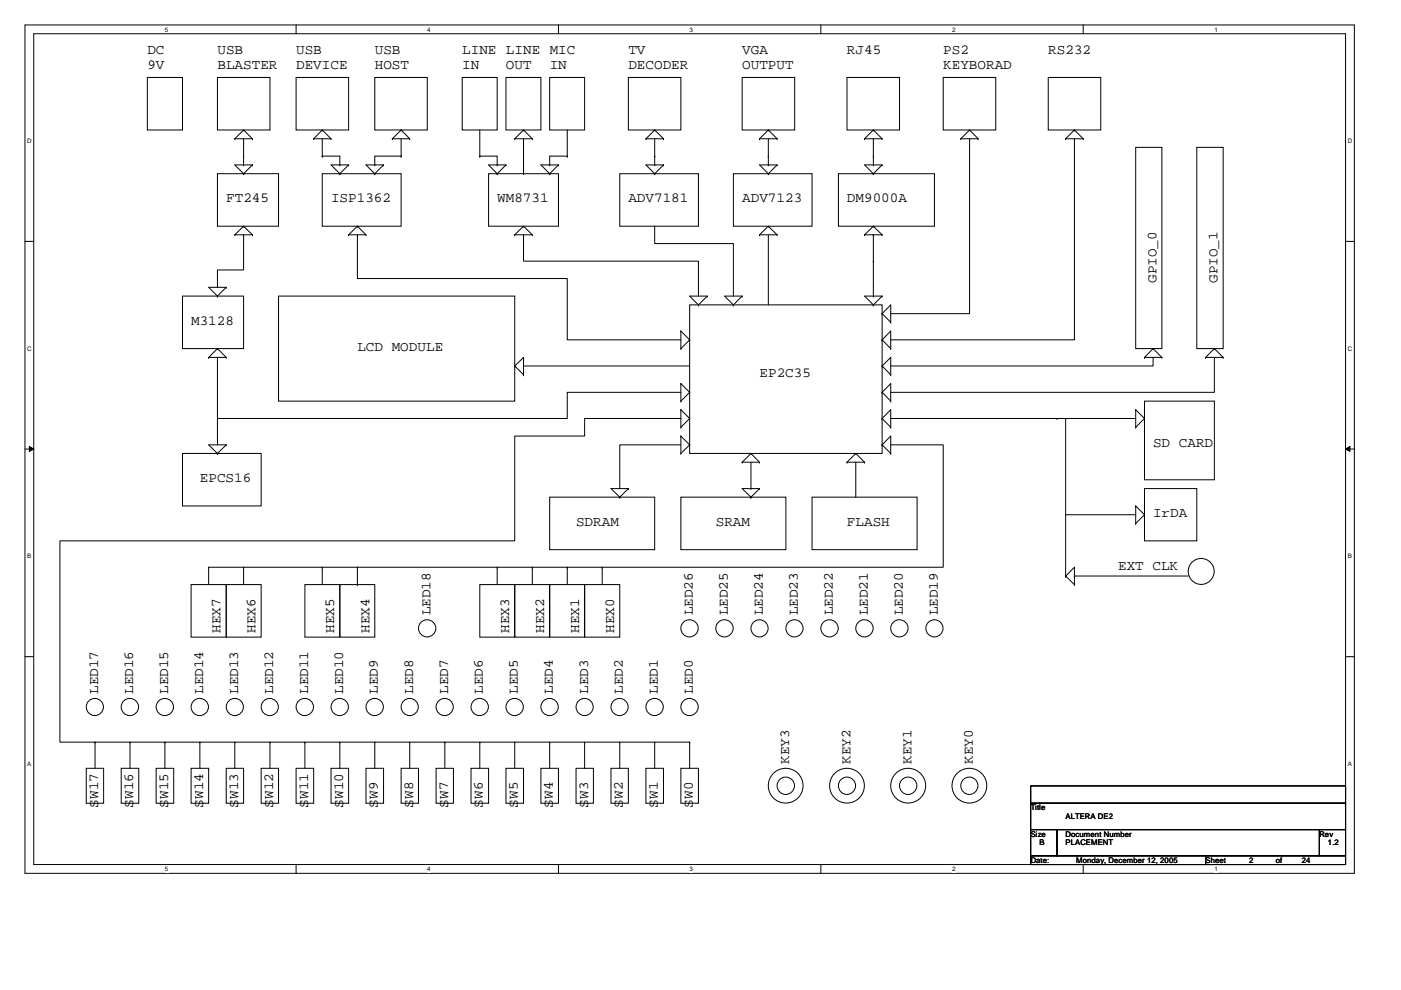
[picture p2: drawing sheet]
<svg xmlns="http://www.w3.org/2000/svg" width="297mm" height="210mm" viewBox="0 0 297 210" stroke-linecap="round" stroke-linejoin="round" font-family="sans-serif">
<path d="M5.3 5.3h281.8v179.9h-281.8zM7.2 7.2h278.1v176.1h-278.1z" fill="none" stroke="#000" stroke-width=".21"/>
<g fill="#fff">
<path d="M35 5.5h.7v1.5h-.7z"/>
<path d="M35 183.5h.7v1.5h-.7z"/>
</g>
<path d="M62.8 5.3v1.9M62.8 183.3v1.9" fill="none" stroke="#000" stroke-width=".21"/>
<g fill="#fff">
<path d="M90.6 5.5h.7v1.5h-.7z"/>
<path d="M90.6 183.5h.7v1.5h-.7z"/>
</g>
<path d="M118.4 5.3v1.9M118.4 183.3v1.9" fill="none" stroke="#000" stroke-width=".21"/>
<g fill="#fff">
<path d="M146.2 5.5h.7v1.5h-.7z"/>
<path d="M146.2 183.5h.7v1.5h-.7z"/>
</g>
<path d="M174 5.3v1.9M174 183.3v1.9" fill="none" stroke="#000" stroke-width=".21"/>
<g fill="#fff">
<path d="M201.8 5.5h.8v1.5h-.8z"/>
<path d="M201.8 183.5h.8v1.5h-.8z"/>
</g>
<path d="M229.7 5.3v1.9M229.7 183.3v1.9" fill="none" stroke="#000" stroke-width=".21"/>
<g fill="#fff">
<path d="M257.5 5.5h.7v1.5h-.7z"/>
<path d="M257.5 183.5h.7v1.5h-.7z"/>
<path d="M5.8 29.2h.9v1.4h-.9z"/>
<path d="M285.7 29.2h1v1.4h-1z"/>
<path d="M5.8 73.2h.9v1.5h-.9z"/>
<path d="M285.7 73.2h1v1.5h-1z"/>
</g>
<path d="M5.3 51.2h1.9M285.3 51.2h1.8" fill="none" stroke="#000" stroke-width=".21"/>
<g fill="#fff">
<path d="M5.8 117.2h.8v1.5h-.8z"/>
<path d="M285.7 117.2h.9v1.5h-.9z"/>
</g>
<path d="M5.3 95.2h1.9M6.2 94.7l1 .5-1 .5zM285.3 95.2l.9-.5v1zM285.3 95.2h1.8" fill="none" stroke="#000" stroke-width=".21"/>
<path d="M6.2 94.7l1 .5-1 .5zM285.3 95.2l.9-.5v1z" fill="#000"/>
<g fill="#fff">
<path d="M5.8 161.2h.8v1.5h-.8z"/>
<path d="M285.7 161.2h.9v1.5h-.9z"/>
</g>
<g fill="none" stroke="#000" stroke-width=".21">
<path d="M31.2 16.4h7.5v11.2h-7.5zM46.1 16.4h11.1v11.2h-11.1zM62.8 16.4h11.1v11.2h-11.1zM79.5 16.4h11.1v11.2h-11.1zM98 16.4h7.4v11.2h-7.4zM107.3 16.4h7.4v11.2h-7.4zM116.5 16.4h7.5v11.2h-7.5zM133.2 16.4h11.2v11.2h-11.2zM157.4 16.4h11.1v11.2h-11.1zM179.6 16.4h11.1v11.2h-11.1zM200 16.4h11.1v11.2h-11.1zM222.2 16.4h11.2v11.2h-11.2z"/>
<path d="M46.1 36.8h13v11.2h-13zM49.8 29.4h.1M49.8 29.4h3.7M51.6 27.6h.1M51.6 33.1h.1M51.6 36.8h.1M51.6 35h.1M51.6 27.6l-1.8 1.8M51.6 27.6l1.9 1.8M51.6 29.4v5.6M53.5 29.4h.1M53.5 35h.1"/>
<path d="M53.5 35h-3.7l1.8 1.8M53.5 35l-1.9 1.8M66.5 29.4h.1M66.5 29.4h3.7M68.3 36.8h16.7v11.2h-16.7zM68.3 27.6h.1M68.3 33.1h.1M68.3 27.6l-1.8 1.8M68.3 27.6l1.9 1.8M68.3 29.4v3.7M68.3 33.1h3.8v1.9M70.2 29.4h.1"/>
<path d="M72.1 36.8h.1M72.1 35h.1M73.9 35h.1M73.9 35h-3.7l1.9 1.8M73.9 35l-1.8 1.8M79.5 36.8h.1M79.5 35h.1M81.3 35h.1M81.3 35h-3.7l1.9 1.8M81.3 35l-1.8 1.8M83.2 29.4h.1M83.2 29.4h3.7"/>
<path d="M85 27.6h.1M85 33.1h.1M85 27.6l-1.8 1.8M85 27.6l1.9 1.8M85 29.4v3.7M85 33.1h-5.5v1.9M86.9 29.4h.1M101.7 33.1h.1M101.7 33.1h3.7v1.9M101.7 27.6v5.5M103.6 36.8h14.8v11.2h-14.8zM105.4 35h.1"/>
<path d="M105.4 36.8h.1M107.3 35h.1M107.3 35h-3.7l1.8 1.8M107.3 35l-1.9 1.8M109.1 29.4h.1M109.1 29.4h3.8M111 33.1h.1M111 27.6h.1M111 36.8h.1M111 29.4v7.4M111 27.6l-1.9 1.8M111 27.6l1.9 1.8"/>
<path d="M112.9 29.4h.1M116.5 35h.1M116.5 36.8h.1M118.4 35h.1M118.4 35h-3.7l1.8 1.8M118.4 35l-1.9 1.8M120.3 33.1h.1M120.3 33.1h-3.8v1.9M120.3 27.6v5.5M131.4 36.8h16.7v11.2h-16.7zM136.9 29.4h.1M136.9 29.4h3.8"/>
<path d="M138.8 27.6h.1M138.8 33.1h.1M138.8 36.8h.1M138.8 35h.1M138.8 29.4v5.6M138.8 27.6l-1.9 1.8M138.8 27.6l1.9 1.8M140.7 29.4h.1M140.7 35h.1M140.7 35h-3.8l1.9 1.8M140.7 35l-1.9 1.8M155.5 36.8h16.7v11.2h-16.7z"/>
<path d="M161 29.4h.1M161 29.4h3.8M162.9 27.6h.1M162.9 33.1h.1M162.9 36.8h.1M162.9 35h.1M162.9 27.6l1.9 1.8M162.9 27.6l-1.9 1.8M162.9 29.4v5.6M164.8 29.4h.1M164.8 35h.1M164.8 35h-3.8l1.9 1.8"/>
<path d="M164.8 35l-1.9 1.8M177.8 36.8h20.3v11.2h-20.3zM183.3 29.4h.1M183.3 29.4h3.7M185.2 27.6h.1M185.2 33.1h.1M185.2 36.8h.1M185.2 35h.1M185.2 27.6l1.8 1.8M185.2 27.6l-1.9 1.8M185.2 29.4v5.6M187 29.4h.1"/>
<path d="M187 35h.1M187 35h-3.7l1.9 1.8M187 35l-1.8 1.8M203.7 29.4h.1M203.7 29.4h3.7M205.6 27.6h.1M205.6 29.4v37.1h-16.8M205.6 27.6l1.8 1.8M205.6 27.6l-1.9 1.8M207.4 29.4h.1M225.9 29.4h.1M225.9 29.4h3.8"/>
<path d="M227.8 27.6h.1M227.8 29.4v42.7h-39M227.8 27.6l1.9 1.8M227.8 27.6l-1.9 1.8M229.7 29.4h.1M240.8 31.2h5.5v42.7h-5.5zM253.7 31.2h5.6v42.7h-5.6zM49.8 49.8h.1M49.8 49.8h3.7M51.6 48h.1M51.6 49.8v7.4h-5.5v3.7M51.6 48l-1.8 1.8"/>
<path d="M51.6 48l1.9 1.8M53.5 49.8h.1M73.9 49.8h.1M73.9 49.8h3.7M75.8 48h.1M75.8 49.8v9.3h44.5v13h24.1M75.8 48l-1.9 1.8M75.8 48l1.8 1.8M77.6 49.8h.1M109.1 49.8h.1M109.1 49.8h3.8M111 48h.1"/>
<path d="M111 49.8v5.6h37.1v7.4M111 48l1.9 1.8M111 48l-1.9 1.8M112.9 49.8h.1M138.8 48v3.6h16.7v11.2M161 49.8h.1M161 49.8h3.8M162.9 48h.1M162.9 49.8v14.8M162.9 48l1.9 1.8M162.9 48l-1.9 1.8M164.8 49.8h.1"/>
<path d="M183.3 49.8h.1M183.3 49.8h3.7M185.2 48h.1M185.2 49.8h.1M185.2 55.4h.1M185.2 49.8v13M185.2 48l1.8 1.8M185.2 48l-1.9 1.8M187 49.8h.1M38.7 62.8h12.9v11.1h-12.9zM44.2 75.8h.1M44.2 75.8h3.8"/>
<path d="M46.1 62.8h.1M46.1 73.9h.1M46.1 73.9l1.9 1.9M46.1 73.9l-1.9 1.9M46.1 75.8v18.5M48 60.9h.1M48 75.8h.1M48 60.9l-1.9 1.9M48 60.9h-3.8l1.9 1.9M59.1 62.8h50v22.2h-50zM109.1 77.6h.1M109.1 77.6l1.9-1.8v3.7"/>
<path d="M109.1 77.6l1.9 1.9M111 79.5h.1M111 77.6h35.2M144.4 73.9h.1M144.4 70.2h.1M144.4 70.2v3.7M144.4 70.2l1.8 1.9M146.2 64.6h40.8v31.5h-40.8zM146.2 72.1h.1M146.2 72.1l-1.8 1.8M148.1 64.6h.1M149.9 62.8h.1"/>
<path d="M149.9 62.8l-1.8 1.8M149.9 62.8h-3.7l1.9 1.8M155.5 64.6h.1M157.4 62.8h.1M157.4 62.8h-3.8l1.9 1.8M157.4 62.8l-1.9 1.8M185.2 62.8h.1M185.2 64.6h.1M187 62.8h.1M187 72.1h.1M187 66.5h.1M187 77.6h.1"/>
<path d="M187 62.8h-3.7l1.9 1.8M187 66.5l1.8 1.8M187 62.8l-1.8 1.8M187 72.1l1.8-1.9v3.7M187 66.5l1.8-1.9v3.7M187 77.6l1.8-1.8v3.7M187 72.1l1.8 1.8M187 77.6l1.8 1.9M188.8 68.3h.1M188.8 73.9h.1M188.8 79.5h.1M242.7 75.8h.1"/>
<path d="M242.7 75.8h3.6M244.5 73.9h.1M244.5 75.8v1.8h-55.7M244.5 73.9l-1.8 1.9M244.5 73.9l1.8 1.9M246.3 75.8h.1M255.6 75.8h.1M255.6 75.8h3.7M257.5 73.9h.1M257.5 75.8v7.4h-68.7M257.5 73.9l-1.9 1.9M257.5 73.9l1.8 1.9"/>
<path d="M259.3 75.8h.1M38.7 96.1h16.7v11.2h-16.7zM46.1 96.1h.1M48 94.3h.1M48 94.3h-3.8l1.9 1.8M48 94.3l-1.9 1.8M144.4 96.1h.1M144.4 92.5h.1M144.4 90.6h.1M144.4 86.9h.1M144.4 85h.1M144.4 81.3h.1"/>
<path d="M144.4 83.2h-24.1v5.5h-74.2M144.4 88.7h-20.4v3.8h-14.9v22.2h-96.4v42.7h7.5M144.4 94.3h-13v9.3M144.4 81.3v3.7M144.4 86.9v3.7M144.4 92.5v3.6M144.4 92.5l1.8 1.8M144.4 86.9l1.8 1.8M144.4 81.3l1.8 1.9M146.2 94.3h.1M146.2 88.7h.1M146.2 83.2h.1"/>
<path d="M146.2 94.3l-1.8 1.8M146.2 88.7l-1.8 1.9M146.2 83.2l-1.8 1.8M157.4 98h.1M157.4 98h3.6M159.2 96.1h.1M159.2 96.1l-1.8 1.9M159.2 96.1l1.8 1.9M159.2 98v5.6M161 98h.1M179.6 98h.1M179.6 98h3.7"/>
<path d="M181.4 96.1h.1M181.4 96.1l1.9 1.9M181.4 96.1l-1.8 1.9M181.4 98v7.4M183.3 98h.1M187 83.2h.1M187 88.7h.1M187 94.3h.1M187 83.2l1.8-1.9v3.7M187 88.7l1.8-1.8v3.7M187 94.3l1.8-1.8v3.6M187 88.7l1.8 1.9"/>
<path d="M187 83.2l1.8 1.8M187 94.3l1.8 1.8M188.8 90.6h.1M188.8 85h.1M188.8 96.1h.1M188.8 94.3h11.2v26h-124.2M188.8 88.7h52M224.1 88.7h.1M225.9 88.7h.1M225.9 88.7v33.4M240.8 86.9h.1M240.8 90.6h.1"/>
<path d="M240.8 86.9l1.9 1.8M240.8 86.9v3.7M242.7 85h14.8v16.7h-14.8zM242.7 88.7h.1M242.7 88.7l-1.9 1.9M116.5 105.4h22.3v11.1h-22.3zM131.4 105.4h.1M133.2 103.6h.1M133.2 103.6l-1.8 1.8M133.2 103.6h-3.7l1.9 1.8M144.4 105.4h22.2v11.1h-22.2zM159.2 105.4h.1"/>
<path d="M159.2 103.6h.1M161 103.6h.1M161 103.6h-3.6l1.8 1.8M161 103.6l-1.8 1.8M172.2 105.4h22.2v11.1h-22.2zM225.9 109.1h14.9M240.8 111h.1M240.8 107.3h.1M240.8 107.3v3.7M240.8 107.3l1.9 1.8M242.7 103.6h11v11.1h-11zM242.7 109.1h.1"/>
<path d="M242.7 109.1l-1.9 1.9M5.3 139.2h1.9M40.5 124h7.5v11.1h-7.5zM44.2 120.3h.1M44.2 120.3v3.7M44.2 120.3h31.6M48 124h7.4v11.1h-7.4zM51.6 120.3h.1M51.6 120.3v3.7M64.6 124h7.5v11.1h-7.5zM68.3 120.3h.1M68.3 120.3v3.7"/>
<path d="M72.1 124h7.4v11.1h-7.4zM75.8 120.3h.1M75.8 124h.1M75.8 120.3v3.7M101.7 124h7.4v11.1h-7.4zM105.4 120.3h.1M105.4 120.3v3.7M109.1 124h7.4v11.1h-7.4zM112.9 120.3h.1M112.9 120.3v3.7M116.5 124h7.5v11.1h-7.5zM120.3 120.3h.1"/>
<path d="M120.3 120.3v3.7M124 124h7.4v11.1h-7.4zM127.7 120.3h.1M127.7 120.3v3.7M225.9 122.1h.1M225.9 122.1l1.9-1.8v3.7M225.9 122.1l1.9 1.9M227.8 122.1h.1M227.8 124h.1M227.8 122.1h24.1M285.3 139.2h1.8M20.2 157.4h.1"/>
<path d="M20.2 157.4v5.5M20.2 157.4h126M27.6 157.4h.1M27.6 157.4v5.5M35 157.4h.1M35 157.4v5.5M42.4 157.4h.1M42.4 157.4v5.5M49.8 157.4h.1M49.8 157.4v5.5M57.2 157.4h.1M57.2 157.4v5.5"/>
<path d="M64.6 157.4h.1M64.6 157.4v5.5M72.1 157.4h.1M72.1 157.4v5.5M79.5 157.4h.1M79.5 157.4v5.5M86.9 157.4h.1M86.9 157.4v5.5M94.3 157.4h.1M94.3 157.4v5.5M101.7 157.4h.1M101.7 157.4v5.5"/>
<path d="M109.1 157.4h.1M109.1 157.4v5.5M116.5 157.4h.1M116.5 157.4v5.5M124 157.4h.1M124 157.4v5.5M131.4 157.4h.1M131.4 157.4v5.5M138.8 157.4h.1M138.8 157.4v5.5M146.2 157.4h.1M146.2 157.4v5.5"/>
<path d="M18.3 162.9h3.7v7.4h-3.7zM25.7 162.9h3.7v7.4h-3.7zM33.1 162.9h3.7v7.4h-3.7zM40.5 162.9h3.7v7.4h-3.7zM48 162.9h3.6v7.4h-3.6zM55.4 162.9h3.7v7.4h-3.7zM62.8 162.9h3.7v7.4h-3.7zM70.2 162.9h3.7v7.4h-3.7zM77.6 162.9h3.7v7.4h-3.7zM85 162.9h3.7v7.4h-3.7zM92.5 162.9h3.6v7.4h-3.6zM99.9 162.9h3.7v7.4h-3.7z"/>
<path d="M107.3 162.9h3.7v7.4h-3.7zM114.7 162.9h3.7v7.4h-3.7zM122.1 162.9h3.7v7.4h-3.7zM129.5 162.9h3.7v7.4h-3.7zM136.9 162.9h3.8v7.4h-3.8zM144.4 162.9h3.7v7.4h-3.7zM218.5 166.6h66.8v3.7h-66.8zM218.5 170.3h66.8v5.6h-66.8zM218.5 175.9h5.6v5.5h-5.6zM224.1 175.9h55.6v5.5h-55.6zM279.7 175.9h5.6v5.5h-5.6zM218.5 181.4h37.1v1.9h-37.1z"/>
<path d="M255.6 181.4h29.7v1.9h-29.7z"/>
<circle cx="90.6" cy="133.2" r="1.84"/>
<circle cx="146.2" cy="133.2" r="1.84"/>
<circle cx="153.6" cy="133.2" r="1.84"/>
<circle cx="161" cy="133.2" r="1.82"/>
<circle cx="168.4" cy="133.2" r="1.82"/>
<circle cx="175.9" cy="133.2" r="1.84"/>
<circle cx="183.3" cy="133.2" r="1.84"/>
<circle cx="190.7" cy="133.2" r="1.84"/>
<circle cx="198.1" cy="133.2" r="1.82"/>
<circle cx="254.7" cy="121.2" r="2.75"/>
<circle cx="20.1" cy="149.9" r="1.82"/>
<circle cx="27.5" cy="149.9" r="1.84"/>
<circle cx="35" cy="149.9" r="1.84"/>
<circle cx="42.4" cy="149.9" r="1.84"/>
<circle cx="49.8" cy="149.9" r="1.82"/>
<circle cx="57.2" cy="149.9" r="1.82"/>
<circle cx="64.6" cy="149.9" r="1.84"/>
<circle cx="72" cy="149.9" r="1.84"/>
<circle cx="79.4" cy="149.9" r="1.84"/>
<circle cx="86.9" cy="149.9" r="1.82"/>
<circle cx="94.3" cy="149.9" r="1.82"/>
<circle cx="101.7" cy="149.9" r="1.84"/>
<circle cx="109.1" cy="149.9" r="1.84"/>
<circle cx="116.5" cy="149.9" r="1.84"/>
<circle cx="124" cy="149.9" r="1.82"/>
<circle cx="131.4" cy="149.9" r="1.82"/>
<circle cx="138.8" cy="149.9" r="1.84"/>
<circle cx="146.2" cy="149.9" r="1.84"/>
<circle cx="166.6" cy="166.6" r="3.7"/>
<circle cx="166.6" cy="166.6" r="1.85"/>
<circle cx="179.6" cy="166.6" r="1.83"/>
<circle cx="179.6" cy="166.6" r="3.7"/>
<circle cx="192.5" cy="166.6" r="1.85"/>
<circle cx="192.6" cy="166.6" r="3.7"/>
<circle cx="205.5" cy="166.6" r="1.83"/>
<circle cx="205.5" cy="166.6" r="3.7"/>
</g>
<g font-size="3">
<text x="31.2" y="11.4">DC</text>
<text x="46.1" y="11.4">USB</text>
<text x="62.8" y="11.4">USB</text>
<text x="79.5" y="11.4">USB</text>
<text x="98" y="11.4">LINE LINE MIC</text>
<text x="133.2" y="11.4">TV</text>
<text x="157.4" y="11.4">VGA</text>
<text x="179.6" y="11.4">RJ45</text>
<text x="200" y="11.4">PS2</text>
<text x="222.2" y="11.4">RS232</text>
<text x="31.2" y="14.6">9V</text>
<text x="46.1" y="14.6">BLASTER</text>
<text x="62.8" y="14.6">DEVICE</text>
<text x="79.5" y="14.6">HOST</text>
<text x="98" y="14.6">IN</text>
<text x="107.3" y="14.6">OUT</text>
<text x="116.5" y="14.6">IN</text>
<text x="133.2" y="14.6">DECODER</text>
<text x="157.4" y="14.6">OUTPUT</text>
<text x="200" y="14.6">KEYBORAD</text>
<text x="48" y="42.9">FT245</text>
<text x="70.2" y="42.9">ISP1362</text>
<text x="105.4" y="42.9">WM8731</text>
<text x="133.2" y="42.9">ADV7181</text>
<text x="157.4" y="42.9">ADV7123</text>
<text x="179.6" y="42.9">DM9000A</text>
<text x="245.2" y="60" transform="rotate(-90 245.2 60)">GPIO_0</text>
<text x="258.1" y="60" transform="rotate(-90 258.1 60)">GPIO_1</text>
<text x="40.5" y="68.9">M3128</text>
<text x="75.8" y="74.4">LCD MODULE</text>
<text x="161" y="80">EP2C35</text>
<text x="244.5" y="94.8">SD CARD</text>
<text x="42.4" y="102.2">EPCS16</text>
<text x="122.1" y="111.5">SDRAM</text>
<text x="151.8" y="111.5">SRAM</text>
<text x="179.6" y="111.5">FLASH</text>
<text x="244.5" y="109.6">IrDA</text>
<text x="237.1" y="120.8">EXT CLK</text>
<text x="91.3" y="130.5" transform="rotate(-90 91.3 130.5)">LED18</text>
<text x="146.9" y="130.5" transform="rotate(-90 146.9 130.5)">LED26</text>
<text x="154.3" y="130.5" transform="rotate(-90 154.3 130.5)">LED25</text>
<text x="161.8" y="130.5" transform="rotate(-90 161.8 130.5)">LED24</text>
<text x="169.2" y="130.5" transform="rotate(-90 169.2 130.5)">LED23</text>
<text x="176.6" y="130.5" transform="rotate(-90 176.6 130.5)">LED22</text>
<text x="184" y="130.5" transform="rotate(-90 184 130.5)">LED21</text>
<text x="191.4" y="130.5" transform="rotate(-90 191.4 130.5)">LED20</text>
<text x="198.8" y="130.5" transform="rotate(-90 198.8 130.5)">LED19</text>
<text x="46.8" y="134.2" transform="rotate(-90 46.8 134.2)">HEX7</text>
<text x="54.2" y="134.2" transform="rotate(-90 54.2 134.2)">HEX6</text>
<text x="70.9" y="134.2" transform="rotate(-90 70.9 134.2)">HEX5</text>
<text x="78.3" y="134.2" transform="rotate(-90 78.3 134.2)">HEX4</text>
<text x="107.9" y="134.2" transform="rotate(-90 107.9 134.2)">HEX3</text>
<text x="115.4" y="134.2" transform="rotate(-90 115.4 134.2)">HEX2</text>
<text x="122.8" y="134.2" transform="rotate(-90 122.8 134.2)">HEX1</text>
<text x="130.2" y="134.2" transform="rotate(-90 130.2 134.2)">HEX0</text>
<text x="20.8" y="147.2" transform="rotate(-90 20.8 147.2)">LED17</text>
<text x="28.2" y="147.2" transform="rotate(-90 28.2 147.2)">LED16</text>
<text x="35.6" y="147.2" transform="rotate(-90 35.6 147.2)">LED15</text>
<text x="43.1" y="147.2" transform="rotate(-90 43.1 147.2)">LED14</text>
<text x="50.5" y="147.2" transform="rotate(-90 50.5 147.2)">LED13</text>
<text x="57.9" y="147.2" transform="rotate(-90 57.9 147.2)">LED12</text>
<text x="65.3" y="147.2" transform="rotate(-90 65.3 147.2)">LED11</text>
<text x="72.7" y="147.2" transform="rotate(-90 72.7 147.2)">LED10</text>
<text x="80.1" y="147.2" transform="rotate(-90 80.1 147.2)">LED9</text>
<text x="87.6" y="147.2" transform="rotate(-90 87.6 147.2)">LED8</text>
<text x="95" y="147.2" transform="rotate(-90 95 147.2)">LED7</text>
<text x="102.4" y="147.2" transform="rotate(-90 102.4 147.2)">LED6</text>
<text x="109.8" y="147.2" transform="rotate(-90 109.8 147.2)">LED5</text>
<text x="117.2" y="147.2" transform="rotate(-90 117.2 147.2)">LED4</text>
<text x="124.7" y="147.2" transform="rotate(-90 124.7 147.2)">LED3</text>
<text x="132.1" y="147.2" transform="rotate(-90 132.1 147.2)">LED2</text>
<text x="139.5" y="147.2" transform="rotate(-90 139.5 147.2)">LED1</text>
<text x="146.9" y="147.2" transform="rotate(-90 146.9 147.2)">LED0</text>
<text x="167.3" y="162" transform="rotate(-90 167.3 162)">KEY3</text>
<text x="180.3" y="162" transform="rotate(-90 180.3 162)">KEY2</text>
<text x="193.3" y="162" transform="rotate(-90 193.3 162)">KEY1</text>
<text x="206.2" y="162" transform="rotate(-90 206.2 162)">KEY0</text>
<text x="20.8" y="171.2" transform="rotate(-90 20.8 171.2)">SW17</text>
<text x="28.2" y="171.2" transform="rotate(-90 28.2 171.2)">SW16</text>
<text x="35.6" y="171.2" transform="rotate(-90 35.6 171.2)">SW15</text>
<text x="43.1" y="171.2" transform="rotate(-90 43.1 171.2)">SW14</text>
<text x="50.5" y="171.2" transform="rotate(-90 50.5 171.2)">SW13</text>
<text x="57.9" y="171.2" transform="rotate(-90 57.9 171.2)">SW12</text>
<text x="65.3" y="171.2" transform="rotate(-90 65.3 171.2)">SW11</text>
<text x="72.7" y="171.2" transform="rotate(-90 72.7 171.2)">SW10</text>
<text x="80.1" y="171.2" transform="rotate(-90 80.1 171.2)">SW9</text>
<text x="87.6" y="171.2" transform="rotate(-90 87.6 171.2)">SW8</text>
<text x="95" y="171.2" transform="rotate(-90 95 171.2)">SW7</text>
<text x="102.4" y="171.2" transform="rotate(-90 102.4 171.2)">SW6</text>
<text x="109.8" y="171.2" transform="rotate(-90 109.8 171.2)">SW5</text>
<text x="117.2" y="171.2" transform="rotate(-90 117.2 171.2)">SW4</text>
<text x="124.7" y="171.2" transform="rotate(-90 124.7 171.2)">SW3</text>
<text x="132.1" y="171.2" transform="rotate(-90 132.1 171.2)">SW2</text>
<text x="139.5" y="171.2" transform="rotate(-90 139.5 171.2)">SW1</text>
<text x="146.9" y="171.2" transform="rotate(-90 146.9 171.2)">SW0</text>
</g>
<g font-size="1.7">
<text x="218.5" y="171.8">Title</text>
<text x="225.9" y="173.7">ALTERA DE2</text>
<text x="218.5" y="177.4">Size</text>
<text x="220.4" y="179.2">B</text>
<text x="225.9" y="179.2">PLACEMENT</text>
<text x="225.9" y="177.4">Document Number</text>
<text x="279.7" y="177.4">Rev</text>
<text x="281.6" y="179.2">1.2</text>
<text x="218.5" y="182.9">Date:</text>
<text x="228.2" y="182.9">Monday, December 12, 2005</text>
<text x="255.6" y="182.9">Sheet</text>
<text x="264.9" y="182.9">2</text>
<text x="270.5" y="182.9">of</text>
<text x="276" y="182.9">24</text>
</g>
<g font-size="1.3">
<text x="35" y="6.7">5</text>
<text x="90.6" y="6.7">4</text>
<text x="146.2" y="6.7">3</text>
<text x="201.8" y="6.7">2</text>
<text x="257.5" y="6.7">1</text>
<text x="5.8" y="30.4">D</text>
<text x="285.7" y="30.4">D</text>
<text x="5.8" y="74.4">C</text>
<text x="285.7" y="74.4">C</text>
<text x="5.8" y="118.4">B</text>
<text x="285.7" y="118.4">B</text>
<text x="5.8" y="162.4">A</text>
<text x="285.7" y="162.4">A</text>
<text x="35" y="184.7">5</text>
<text x="90.6" y="184.7">4</text>
<text x="146.2" y="184.7">3</text>
<text x="201.8" y="184.7">2</text>
<text x="257.5" y="184.7">1</text>
</g>
</svg>
